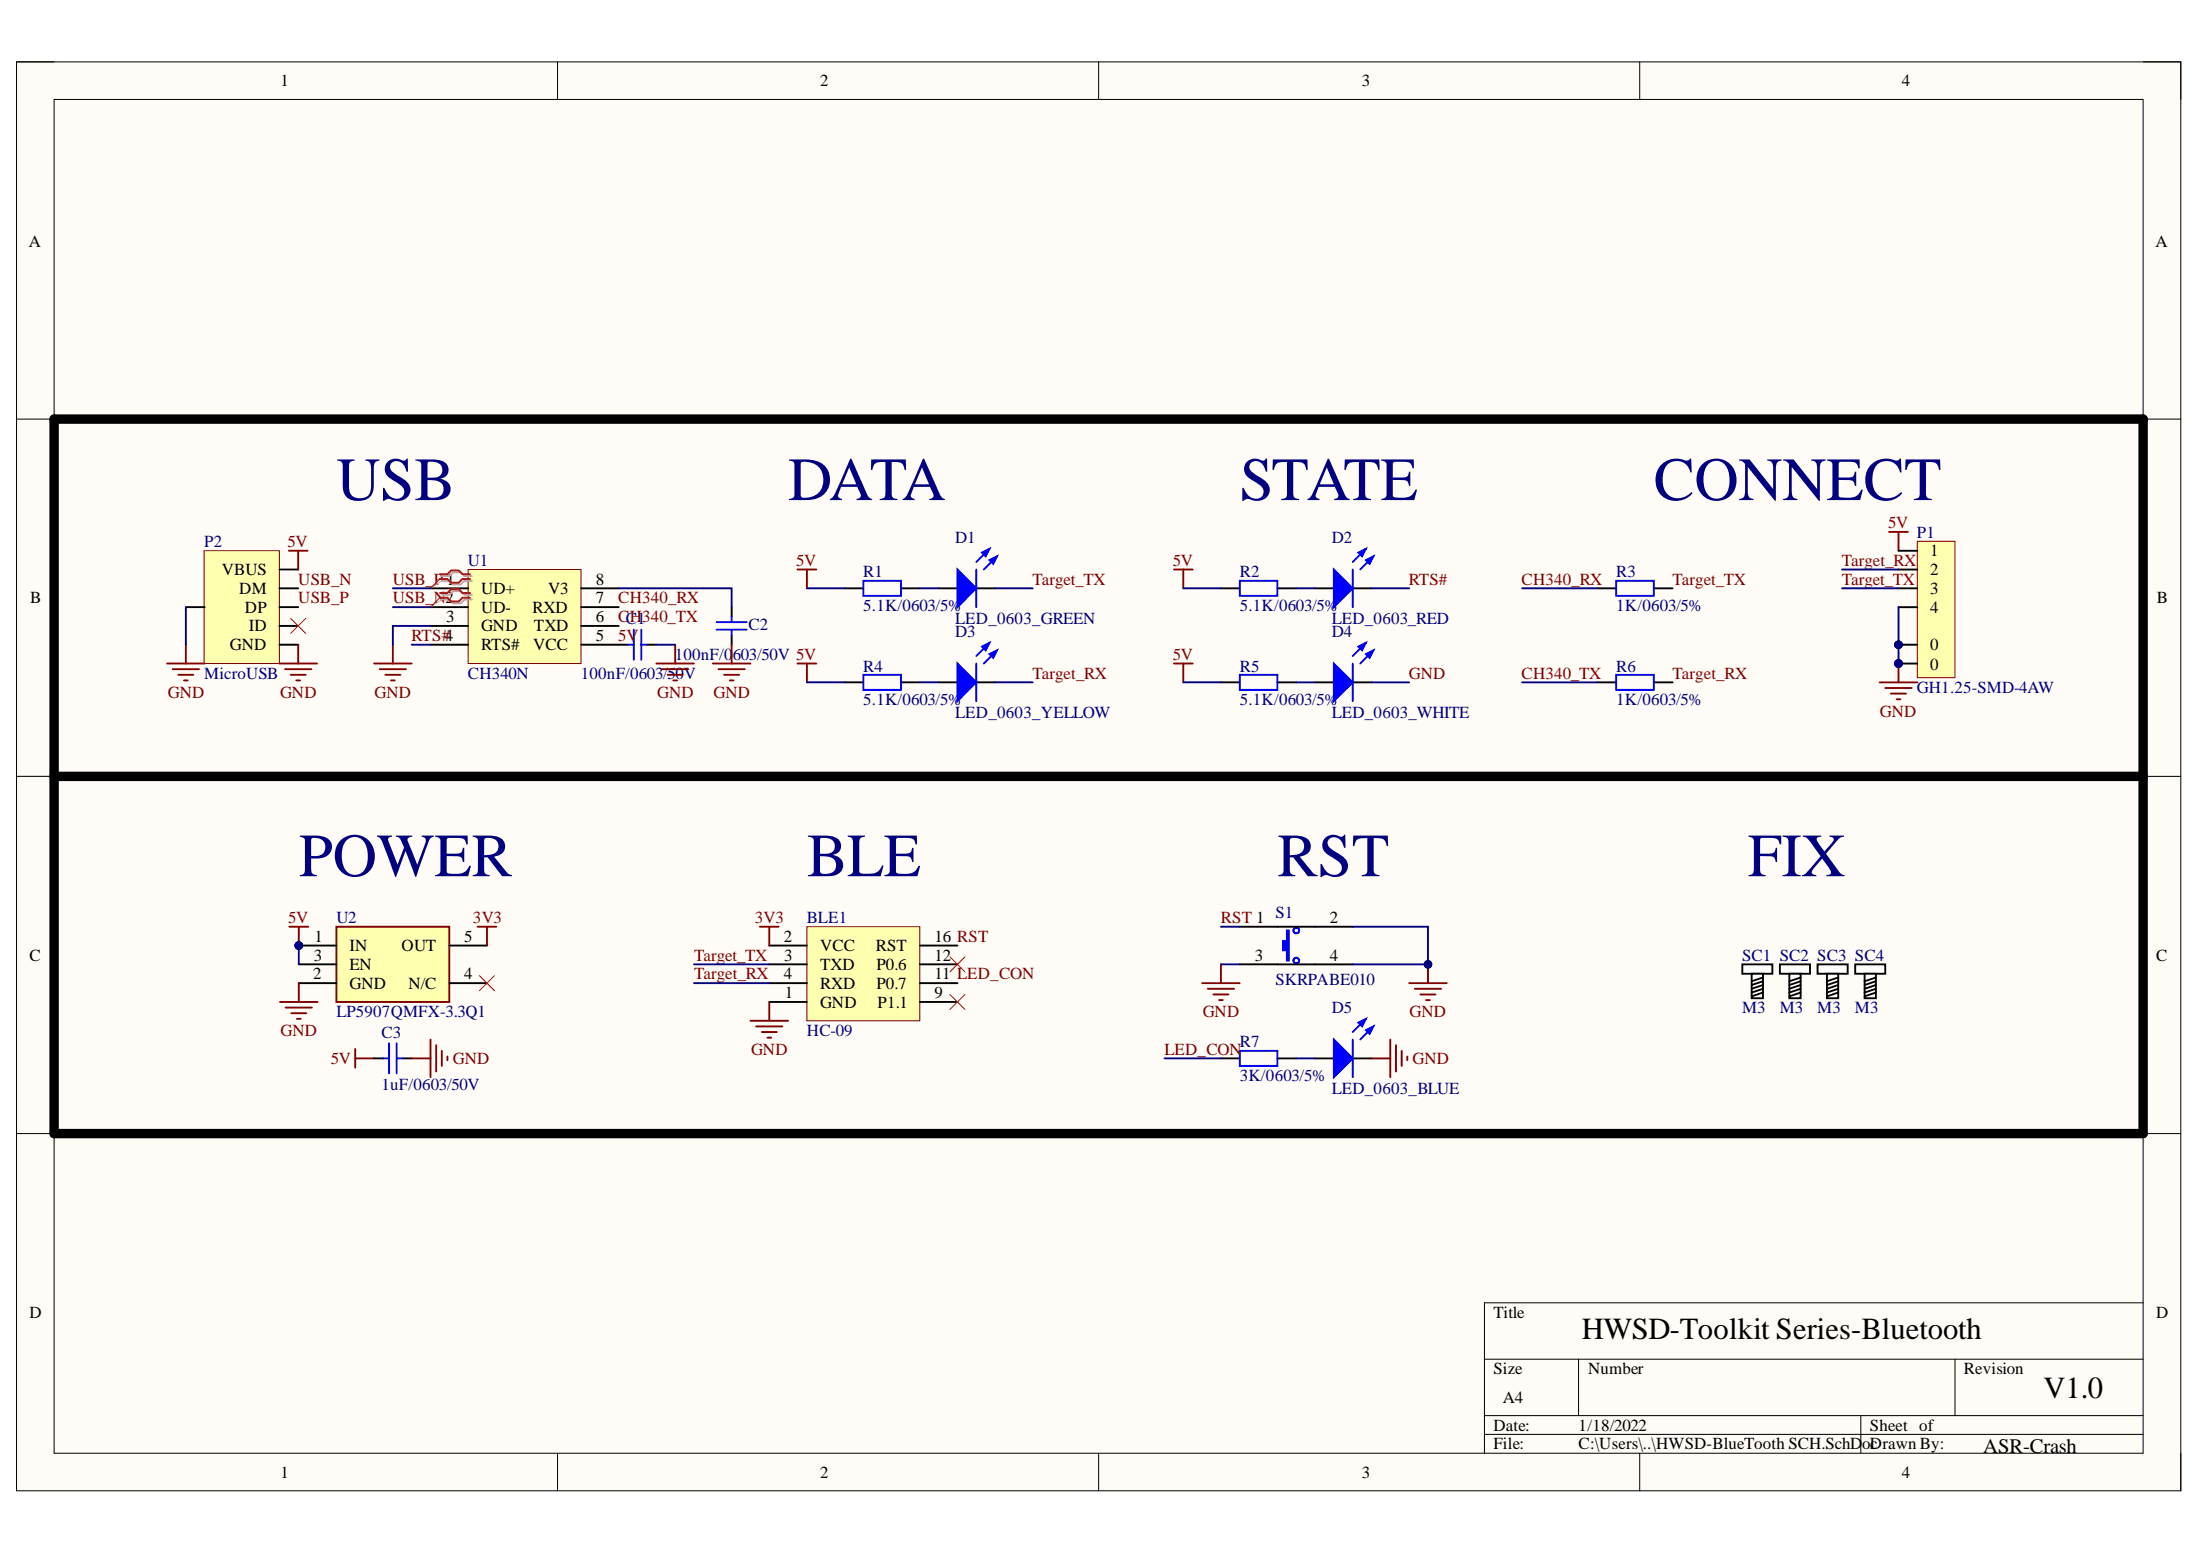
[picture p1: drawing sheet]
<svg xmlns="http://www.w3.org/2000/svg" width="297mm" height="210mm" viewBox="0 0 297 210" stroke-linecap="round" stroke-linejoin="round" font-family="sans-serif">
<path d="M2.2 8.4h292.2v192.8h-292.2z" fill-rule="evenodd" fill="#fffcf8"/>
<path d="M2.2 8.4h292.2v192.8h-292.2z" fill="none" stroke="#000" stroke-width=".14"/>
<path d="M7.3 13.4h282.1v182.8h-282.1z" fill-rule="evenodd" fill="#fffcf8"/>
<g fill="none" stroke="#000" stroke-width=".14">
<path d="M2.2 8.3h5.1M7.3 13.4h282.1v182.8h-282.1zM75.3 8.3v5.1M148.3 8.3v5.1M221.4 8.4v5M289.4 8.4h5v5M2.2 56.6h5.1M289.4 56.6h5M2.2 104.8h5.1M289.4 104.8h5M2.2 153h5.1M289.4 153h5"/>
<path d="M289.4 175.9h-89v20.3M75.3 196.2v5M148.3 196.2v5M200.4 183.5h89M200.4 191.1h89M200.4 193.6h89M213.1 183.5v7.6M221.4 196.2v5M251.2 191.1v5.1M264 183.5v7.6M294.4 196.2v5"/>
</g>
<path d="M235.2 130.2h4.1v1.2h-4.1z" fill-rule="evenodd" fill="#fff"/>
<path d="M235.2 130.2h4.1v1.2h-4.1z" fill="none" stroke="#000" stroke-width=".25"/>
<path d="M236.5 131.4h1.5v3.3h-1.5z" fill-rule="evenodd" fill="#fff"/>
<path d="M236.5 131.4h1.5v3.3h-1.5zM238 132l-1.5 .5M238 132.5l-1.5 .5M238 133l-1.5 .5M238 133.5l-1.5 .5M238 134l-1.5 .5" fill="none" stroke="#000" stroke-width=".25"/>
<path d="M240.3 130.2h4.1v1.2h-4.1z" fill-rule="evenodd" fill="#fff"/>
<path d="M240.3 130.2h4.1v1.2h-4.1z" fill="none" stroke="#000" stroke-width=".25"/>
<path d="M241.6 131.4h1.5v3.3h-1.5z" fill-rule="evenodd" fill="#fff"/>
<path d="M241.6 131.4h1.5v3.3h-1.5zM243.1 132l-1.5 .5M243.1 132.5l-1.5 .5M243.1 133l-1.5 .5M243.1 133.5l-1.5 .5M243.1 134l-1.5 .5" fill="none" stroke="#000" stroke-width=".25"/>
<path d="M245.4 130.2h4.1v1.2h-4.1z" fill-rule="evenodd" fill="#fff"/>
<path d="M245.4 130.2h4.1v1.2h-4.1z" fill="none" stroke="#000" stroke-width=".25"/>
<path d="M246.7 131.4h1.5v3.3h-1.5z" fill-rule="evenodd" fill="#fff"/>
<path d="M246.7 131.4h1.5v3.3h-1.5zM248.2 132l-1.5 .5M248.2 132.5l-1.5 .5M248.2 133l-1.5 .5M248.2 133.5l-1.5 .5M248.2 134l-1.5 .5" fill="none" stroke="#000" stroke-width=".25"/>
<path d="M250.5 130.2h4v1.2h-4z" fill-rule="evenodd" fill="#fff"/>
<path d="M250.5 130.2h4v1.2h-4z" fill="none" stroke="#000" stroke-width=".25"/>
<path d="M251.8 131.4h1.5v3.3h-1.5z" fill-rule="evenodd" fill="#fff"/>
<path d="M251.8 131.4h1.5v3.3h-1.5zM253.3 132l-1.5 .5M253.3 132.5l-1.5 .5M253.3 133l-1.5 .5M253.3 133.5l-1.5 .5M253.3 134l-1.5 .5" fill="none" stroke="#000" stroke-width=".25"/>
<path d="M63.2 76.9h15.3v12.7h-15.3z" fill-rule="evenodd" fill="#ffffb0"/>
<path d="M63.2 76.9h15.3v12.7h-15.3z" fill="none" stroke="#800000" stroke-width=".14"/>
<path d="M58.1 79.4h5.1M78.5 79.4h5M58.1 82h5.1M58.1 84.5h5.1M58.1 87h5.1M78.5 82h5M78.5 84.5h5M78.5 87h5" fill="none" stroke="#000" stroke-width=".25"/>
<path d="M27.6 74.3h10.1v15.3h-10.1z" fill-rule="evenodd" fill="#ffffb0"/>
<path d="M27.6 74.3h10.1v15.3h-10.1z" fill="none" stroke="#800000" stroke-width=".14"/>
<path d="M37.7 76.9h2.6M37.7 79.4h2.6M215.7 79.4h2.5M223.3 79.4h2.5M25.1 82h2.5M37.7 82h2.6M37.7 84.5h2.6M37.7 87h2.6M83.5 87h1.3M87.4 87h1.2M215.7 92.1h2.5M223.3 92.1h2.5" fill="none" stroke="#000" stroke-width=".25"/>
<g fill="none" stroke="#800000" stroke-width=".25">
<path d="M39 74.3h2.5M40.3 74.3v2.6M255.1 71.8h2.5M256.3 71.8v2.5M22.6 89.6h5M23.3 90.3h3.6M24.1 91.1h2M24.8 91.8h.5M25.1 87v2.6M37.7 89.6h5.1M38.5 90.3h3.5M39.2 91.1h2.1"/>
<path d="M40 91.8h.5M40.3 87v2.6M50.5 89.6h5.1M51.3 90.3h3.5M52 91.1h2.1M52.8 91.8h.5M53 87v2.6M253.8 92.1h5.1M254.5 92.9h3.6M255.3 93.6h2M256.1 94.4h.5M256.3 89.6v2.5"/>
</g>
<path d="M59.4 78.1l-1.3 1.3M39.2 83.5l2.1 2M41.3 83.5l-2.1 2M59.4 80.7l-1.3 1.3" fill="none" stroke="#f00" stroke-width=".14"/>
<path d="M218.2 78.4h5.1v2h-5.1zM84.8 87h.8M85.6 85v4.1M86.6 85v4.1M86.6 87h.8M218.2 91.1h5.1v2h-5.1z" fill="none" stroke="#00f" stroke-width=".25"/>
<path d="M59.7 77.8h1l.5-.5h1l.5 .5h1M59.7 78.4h1l.5 .5h1l.5-.5h1M59.7 80.3h1l.5-.5h1l.5 .5h1M59.7 80.9h1l.5 .5h1l.5-.5h1" fill="none" stroke="#d0a19e" stroke-width=".25"/>
<path d="M59.7 78.4l-1.6 1M59.7 80.9l-1.6 1.1" fill="none" stroke="#d0a19e" stroke-width=".14"/>
<path d="M59.4 77.5h1l.5-.5h1l.5 .5h1.1M59.4 78.1h1l.5 .6h1l.5-.6h1.1M59.4 80h1l.5-.5h1l.5 .5h1.1M59.4 80.7h1l.5 .5h1l.5-.5h1.1" fill="none" stroke="#f00" stroke-width=".25"/>
<circle cx="256.3" cy="89.6" r=".51" fill="#000080"/>
<circle cx="256.3" cy="89.6" r=".51" fill="none" stroke="#000080" stroke-width=".14"/>
<path d="M158.5 76.9h2.5M159.8 76.9v2.5M88.6 89.6h5.1M89.4 90.3h3.5M90.1 91.1h2.1M90.9 91.8h.5M91.2 87v2.6" fill="none" stroke="#800000" stroke-width=".25"/>
<path d="M164.8 79.4h2.6M172.5 79.4h2.5M177.6 79.4h2.5M182.6 79.4h2.6" fill="none" stroke="#000" stroke-width=".25"/>
<path d="M167.4 78.4h5.1v2h-5.1z" fill="none" stroke="#00f" stroke-width=".25"/>
<path d="M180.1 76.9l2.5 2.5-2.5 2.6z" fill="#00f"/>
<path d="M180.1 76.9l2.5 2.5-2.5 2.6zM184.4 74.1l-1.8 1.8M185.4 75.1l-1.7 1.8" fill="none" stroke="#00f" stroke-width=".25"/>
<path d="M184.4 75.6l1-.5-.5 1z" fill="#00f"/>
<path d="M184.4 75.6l1-.5-.5 1z" fill="none" stroke="#00f" stroke-width=".25"/>
<path d="M183.4 74.6l1-.5-.5 1z" fill="#00f"/>
<path d="M182.6 76.9v5.1M183.4 74.6l1-.5-.5 1zM167.4 91.1h5.1v2h-5.1z" fill="none" stroke="#00f" stroke-width=".25"/>
<path d="M158.5 89.6h2.5M159.8 89.6v2.5" fill="none" stroke="#800000" stroke-width=".25"/>
<path d="M164.8 92.1h2.6M172.5 92.1h2.5M177.6 92.1h2.5M182.6 92.1h2.6" fill="none" stroke="#000" stroke-width=".25"/>
<path d="M180.1 89.6l2.5 2.5-2.5 2.5z" fill="#00f"/>
<path d="M180.1 89.6l2.5 2.5-2.5 2.5zM184.4 86.8l-1.8 1.7M185.4 87.8l-1.7 1.8" fill="none" stroke="#00f" stroke-width=".25"/>
<path d="M184.4 88.3l1-.5-.5 1z" fill="#00f"/>
<path d="M184.4 88.3l1-.5-.5 1z" fill="none" stroke="#00f" stroke-width=".25"/>
<path d="M183.4 87.3l1-.5-.5 1z" fill="#00f"/>
<path d="M116.6 78.4h5.1v2h-5.1zM96.7 85h4.1M96.7 84h4.1M98.8 83.2v.8M98.8 85v.8M182.6 89.6v5M183.4 87.3l1-.5-.5 1z" fill="none" stroke="#00f" stroke-width=".25"/>
<path d="M114 79.4h2.6M121.7 79.4h2.5M126.7 79.4h2.6M131.8 79.4h2.6M98.8 82v1.2M98.8 85.8v1.2" fill="none" stroke="#000" stroke-width=".25"/>
<path d="M107.7 76.9h2.5M108.9 76.9v2.5M96.2 89.6h5.1M97 90.3h3.6M97.8 91.1h2M98.5 91.8h.5M98.8 87v2.6" fill="none" stroke="#800000" stroke-width=".25"/>
<path d="M129.3 76.9l2.5 2.5-2.5 2.6z" fill="#00f"/>
<path d="M129.3 76.9l2.5 2.5-2.5 2.6zM133.6 74.1l-1.8 1.8M134.6 75.1l-1.8 1.8" fill="none" stroke="#00f" stroke-width=".25"/>
<path d="M133.6 75.6l1-.5-.5 1z" fill="#00f"/>
<path d="M133.6 75.6l1-.5-.5 1z" fill="none" stroke="#00f" stroke-width=".25"/>
<path d="M132.6 74.6l1-.5-.5 1z" fill="#00f"/>
<path d="M131.8 76.9v5.1M132.6 74.6l1-.5-.5 1zM116.6 91.1h5.1v2h-5.1z" fill="none" stroke="#00f" stroke-width=".25"/>
<path d="M107.7 89.6h2.5M108.9 89.6v2.5" fill="none" stroke="#800000" stroke-width=".25"/>
<path d="M114 92.1h2.6M121.7 92.1h2.5M126.7 92.1h2.6M131.8 92.1h2.6" fill="none" stroke="#000" stroke-width=".25"/>
<path d="M129.3 89.6l2.5 2.5-2.5 2.5z" fill="#00f"/>
<path d="M129.3 89.6l2.5 2.5-2.5 2.5zM133.6 86.8l-1.8 1.7M134.6 87.8l-1.8 1.8" fill="none" stroke="#00f" stroke-width=".25"/>
<path d="M133.6 88.3l1-.5-.5 1z" fill="#00f"/>
<path d="M133.6 88.3l1-.5-.5 1z" fill="none" stroke="#00f" stroke-width=".25"/>
<path d="M132.6 87.3l1-.5-.5 1z" fill="#00f"/>
<path d="M131.8 89.6v5M132.6 87.3l1-.5-.5 1z" fill="none" stroke="#00f" stroke-width=".25"/>
<path d="M7.3 56.6h282.1v96.4h-282.1zM7.3 104.8h282.1" fill="none" stroke="#000" stroke-width="1.3"/>
<path d="M108.9 125.1h15.3v12.7h-15.3z" fill-rule="evenodd" fill="#ffffb0"/>
<path d="M108.9 125.1h15.3v12.7h-15.3z" fill="none" stroke="#800000" stroke-width=".14"/>
<path d="M103.9 135.3h5M103.9 127.6h5M103.9 130.2h5M103.9 132.7h5M124.2 135.3h5.1M124.2 127.6h5.1M124.2 130.2h5.1M124.2 132.7h5.1" fill="none" stroke="#000" stroke-width=".25"/>
<circle cx="40.3" cy="127.6" r=".51" fill="#000080"/>
<circle cx="40.3" cy="127.6" r=".51" fill="none" stroke="#000080" stroke-width=".14"/>
<path d="M45.4 125.1h15.3v10.2h-15.3z" fill-rule="evenodd" fill="#ffffb0"/>
<path d="M45.4 125.1h15.3v10.2h-15.3z" fill="none" stroke="#800000" stroke-width=".25"/>
<path d="M40.3 127.6h5.1" fill="none" stroke="#000" stroke-width=".25"/>
<circle cx="40.3" cy="127.6" r=".51" fill="#000080"/>
<circle cx="40.3" cy="127.6" r=".51" fill="none" stroke="#000080" stroke-width=".14"/>
<path d="M40.3 132.7h5.1M40.3 130.2h5.1M60.7 132.7h5.1M60.7 127.6h5.1" fill="none" stroke="#000" stroke-width=".25"/>
<path d="M39.1 125.1h2.5M40.3 125.1v2.5" fill="none" stroke="#800000" stroke-width=".25"/>
<circle cx="40.3" cy="127.6" r=".51" fill="#000080"/>
<circle cx="40.3" cy="127.6" r=".51" fill="none" stroke="#000080" stroke-width=".14"/>
<g fill="none" stroke="#800000" stroke-width=".25">
<path d="M37.8 135.3h5.1M38.6 136h3.5M39.3 136.8h2.1M40.1 137.5h.5M40.3 132.7v2.6M64.5 125.1h2.5M65.8 125.1v2.5M101.3 137.8h5.1M102.1 138.6h3.5M102.6 125.1h2.5M102.9 139.3h2M103.9 125.1v2.5"/>
<path d="M103.9 135.3v2.5M48 141.6v2.5M48 142.9h2.5M55.6 142.9h2.5M58.1 140.3v5.1M58.9 141.1v3.5M59.7 141.9v2M60.4 142.6v.5M103.6 140.1h.5"/>
</g>
<path d="M64.7 131.7l2.1 2M66.8 131.7l-2.1 2M128.3 129.2l2 2M130.3 129.2l-2 2" fill="none" stroke="#f00" stroke-width=".14"/>
<path d="M50.5 142.9h1.3M54.3 142.9h1.3M164.8 142.9h2.6M172.5 142.9h2.5M177.6 142.9h2.5M182.6 142.9h2.6" fill="none" stroke="#000" stroke-width=".25"/>
<path d="M51.8 142.9h.7M52.5 140.8v4.1M53.6 140.8v4.1M53.6 142.9h.7M167.4 141.9h5.1v2h-5.1z" fill="none" stroke="#00f" stroke-width=".25"/>
<path d="M180.1 140.3l2.5 2.6-2.5 2.5z" fill="#00f"/>
<path d="M184.4 137.5l-1.8 1.8M185.4 138.6l-1.7 1.7M180.1 140.3l2.5 2.6-2.5 2.5z" fill="none" stroke="#00f" stroke-width=".25"/>
<path d="M184.4 139.1l1-.5-.5 1z" fill="#00f"/>
<path d="M184.4 139.1l1-.5-.5 1z" fill="none" stroke="#00f" stroke-width=".25"/>
<path d="M183.4 138l1-.5-.5 1.1z" fill="#00f"/>
<g fill="none" stroke="#00f" stroke-width=".25">
<path d="M183.4 138l1-.5-.5 1.1zM182.6 140.3v5.1"/>
<circle cx="175" cy="129.7" r=".38"/>
<circle cx="175" cy="125.6" r=".38"/>
</g>
<path d="M185.2 142.9h2.5M187.7 140.3v5.1M188.5 141.1v3.5M189.2 141.9v2M190 142.6v.5" fill="none" stroke="#800000" stroke-width=".25"/>
<path d="M128.3 134.2l2 2.1M130.3 134.2l-2 2.1" fill="none" stroke="#f00" stroke-width=".14"/>
<path d="M167.4 125.1h5.1M167.4 130.2h5.1M177.6 125.1h5M177.6 130.2h5" fill="none" stroke="#000" stroke-width=".25"/>
<path d="M173.8 125.6h.2v4.1h-.2v-1.4h-.6v-1.3h.6z" fill-rule="evenodd" fill="#00f"/>
<path d="M173.8 125.6h.2v4.1h-.2v-1.4h-.6v-1.3h.6z" fill="none" stroke="#00f" stroke-width=".25"/>
<path d="M172.5 125.1h5.1M172.5 130.2h5.1" fill="none" stroke="#000" stroke-width=".25"/>
<path d="M190.3 132.7h5M191 133.5h3.6M191.8 134.2h2M192.5 135h.6M192.8 130.2v2.5" fill="none" stroke="#800000" stroke-width=".25"/>
<circle cx="192.8" cy="130.2" r=".51" fill="#000080"/>
<circle cx="192.8" cy="130.2" r=".51" fill="none" stroke="#000080" stroke-width=".14"/>
<circle cx="256.3" cy="89.6" r=".51" fill="#000080"/>
<circle cx="256.3" cy="89.6" r=".51" fill="none" stroke="#000080" stroke-width=".14"/>
<circle cx="256.3" cy="87" r=".51" fill="#000080"/>
<circle cx="256.3" cy="87" r=".51" fill="none" stroke="#000080" stroke-width=".14"/>
<path d="M258.9 73.1h5.1v18.4h-5.1z" fill-rule="evenodd" fill="#ffffb0"/>
<path d="M258.9 73.1h5.1v18.4h-5.1z" fill="none" stroke="#800000" stroke-width=".14"/>
<path d="M256.3 74.3h2.6M256.3 76.9h2.6M256.3 79.4h2.6M256.3 82h2.6M256.3 89.6h2.6" fill="none" stroke="#000" stroke-width=".25"/>
<circle cx="256.3" cy="89.6" r=".51" fill="#000080"/>
<circle cx="256.3" cy="89.6" r=".51" fill="none" stroke="#000080" stroke-width=".14"/>
<path d="M256.3 87h2.6" fill="none" stroke="#000" stroke-width=".25"/>
<circle cx="256.3" cy="87" r=".51" fill="#000080"/>
<circle cx="256.3" cy="87" r=".51" fill="none" stroke="#000080" stroke-width=".14"/>
<path d="M162.3 132.7h5.1M163.1 133.5h3.5M163.8 134.2h2.1M164.6 135h.5M164.8 130.2v2.5" fill="none" stroke="#800000" stroke-width=".25"/>
<path d="M53 79.4h5.1M159.8 79.4h5M175 79.4h2.6M185.2 79.4h5.1M205.5 79.4h10.2M248.7 79.4h7.6M248.7 76.9h7.6M25.1 82v5M53 82h5.1M58.1 84.5h-5.1v2.5M205.5 92.1h10.2M256.3 82v7.6" fill="none" stroke="#000080" stroke-width=".25"/>
<circle cx="256.3" cy="89.6" r=".51" fill="#000080"/>
<circle cx="256.3" cy="89.6" r=".51" fill="none" stroke="#000080" stroke-width=".14"/>
<circle cx="256.3" cy="87" r=".51" fill="#000080"/>
<circle cx="256.3" cy="87" r=".51" fill="none" stroke="#000080" stroke-width=".14"/>
<g fill="none" stroke="#000080" stroke-width=".25">
<path d="M83.5 79.4h15.3v2.6M108.9 79.4h5.1M124.2 79.4h2.5M134.4 79.4h5M55.6 87h2.5M88.6 87h2.6M108.9 92.1h5.1M124.2 92.1h2.5M134.4 92.1h5M159.8 92.1h5M175 92.1h2.6M185.2 92.1h5.1"/>
<path d="M40.3 127.6v2.6"/>
</g>
<circle cx="40.3" cy="127.6" r=".51" fill="#000080"/>
<circle cx="40.3" cy="127.6" r=".51" fill="none" stroke="#000080" stroke-width=".14"/>
<path d="M93.7 132.7h10.2M93.7 130.2h10.2M164.8 125.1h2.6M182.6 125.1h10.2v5.1h-10.2M157.2 142.9h7.6M175 142.9h2.6" fill="none" stroke="#000080" stroke-width=".25"/>
<circle cx="192.8" cy="130.2" r=".51" fill="#000080"/>
<circle cx="192.8" cy="130.2" r=".51" fill="none" stroke="#000080" stroke-width=".14"/>
<path d="M164.8 130.2h2.6" fill="none" stroke="#000080" stroke-width=".25"/>
<g font-size="8.3" fill="#000080">
<text x="45.4" y="67.5">USB</text>
<text x="106.4" y="67.5">DATA</text>
<text x="167.4" y="67.5">STATE</text>
<text x="223.3" y="67.5">CONNECT</text>
<text x="40.3" y="118.3">POWER</text>
<text x="108.9" y="118.3">BLE</text>
<text x="172.5" y="118.3">RST</text>
<text x="236" y="118.3">FIX</text>
</g>
<g font-size="4.1">
<text x="213.6" y="180.8">HWSD-Toolkit Series-Bluetooth</text>
<text x="275.9" y="188.6">V1.0</text>
</g>
<text font-size="2.8" x="267.8" y="196.1">ASR-Crash</text>
<g font-size="2.3">
<text x="37.9" y="11.7">1</text>
<text x="110.7" y="11.7">2</text>
<text x="183.9" y="11.7">3</text>
<text x="256.8" y="11.7">4</text>
<text x="3.9" y="33.3">A</text>
<text x="291" y="33.3">A</text>
<text x="29.9" y="77.6">VBUS</text>
<text x="260.6" y="75.1">1</text>
<text x="260.6" y="77.6">2</text>
<text x="4.1" y="81.4">B</text>
<text x="32.3" y="80.2">DM</text>
<text x="33.1" y="82.7">DP</text>
<text x="60.2" y="84">3</text>
<text x="65" y="80.2">UD+</text>
<text x="65" y="82.7">UD-</text>
<text x="71.9" y="82.7">RXD</text>
<text x="74" y="80.2">V3</text>
<text x="80.4" y="84">6</text>
<text x="80.4" y="81.4">7</text>
<text x="80.4" y="78.9">8</text>
<text x="260.6" y="80.2">3</text>
<text x="260.6" y="82.7">4</text>
<text x="291.2" y="81.4">B</text>
<text x="31" y="87.8">GND</text>
<text x="33.6" y="85.2">ID</text>
<text x="65" y="85.2">GND</text>
<text x="65" y="87.8">RTS#</text>
<text x="72" y="87.8">VCC</text>
<text x="72.1" y="85.2">TXD</text>
<text x="80.4" y="86.5">5</text>
<text x="260.6" y="87.8">0</text>
<text x="260.6" y="90.4">0</text>
<text x="179.6" y="124.6">2</text>
<text x="4" y="129.7">C</text>
<text x="42.4" y="129.7">3</text>
<text x="42.5" y="127.1">1</text>
<text x="47.2" y="128.4">IN</text>
<text x="47.2" y="130.9">EN</text>
<text x="54.2" y="128.4">OUT</text>
<text x="62.7" y="127.1">5</text>
<text x="105.8" y="127.1">2</text>
<text x="105.9" y="129.7">3</text>
<text x="110.7" y="128.4">VCC</text>
<text x="110.7" y="130.9">TXD</text>
<text x="118.2" y="128.4">RST</text>
<text x="118.3" y="130.9">P0.6</text>
<text x="126.2" y="129.7">12</text>
<text x="126.2" y="127.1">16 RST</text>
<text x="169.4" y="129.7">3</text>
<text x="179.6" y="129.7">4</text>
<text x="291.1" y="129.7">C</text>
<text x="42.3" y="132.2">2</text>
<text x="47.2" y="133.5">GND</text>
<text x="55.1" y="133.5">N/C</text>
<text x="62.7" y="132.2">4</text>
<text x="105.8" y="132.2">4</text>
<text x="106" y="134.7">1</text>
<text x="110.7" y="136">GND</text>
<text x="110.7" y="133.5">RXD</text>
<text x="118.3" y="133.5">P0.7</text>
<text x="118.5" y="136">P1.1</text>
<text x="126.2" y="134.7">9</text>
<text x="126.2" y="132.2">11 LED_CON</text>
<text x="4" y="177.9">D</text>
<text x="201.6" y="177.9">Title</text>
<text x="291.1" y="177.9">D</text>
<text x="201.6" y="185.5">Size</text>
<text x="214.4" y="185.5">Number</text>
<text x="265.2" y="185.5">Revision</text>
<text x="202.9" y="189.3">A4</text>
<text x="201.6" y="193.1">Date:</text>
<text x="201.6" y="195.7">File:</text>
<text x="213.1" y="193.1">1/18/2022</text>
<text x="213.1" y="195.7">C:\Users\..\HWSD-BlueTooth SCH.SchD</text>
<text x="251.4" y="195.7">oDrawn By:</text>
<text x="252.5" y="193.1">Sheet of</text>
<text x="252.5" y="195.7">c</text>
<text x="37.9" y="199.5">1</text>
<text x="110.7" y="199.5">2</text>
<text x="183.9" y="199.5">3</text>
<text x="256.8" y="199.5">4</text>
</g>
<g font-size="2.3" fill="#800000">
<text x="254.9" y="71.3">5V</text>
<text x="38.8" y="73.8">5V</text>
<text x="107.5" y="76.4">5V</text>
<text x="158.3" y="76.4">5V</text>
<text x="248.7" y="76.4">Target_RX</text>
<text x="40.3" y="78.9">USB_N</text>
<text x="40.3" y="81.4">USB_P</text>
<text x="53" y="81.4">USB_N2</text>
<text x="53" y="78.9">USB_P 1</text>
<text x="83.5" y="81.4">CH340_RX</text>
<text x="83.5" y="84">CH340_TX</text>
<text x="139.4" y="78.9">Target_TX</text>
<text x="190.2" y="78.9">RTS#</text>
<text x="205.4" y="78.9">CH340_RX</text>
<text x="225.8" y="78.9">Target_TX</text>
<text x="248.7" y="78.9">Target_TX</text>
<text x="55.6" y="86.5">RTS#4</text>
<text x="83.5" y="86.5">5V</text>
<text x="158.3" y="89.1">5V</text>
<text x="22.7" y="94.2">GND</text>
<text x="37.8" y="94.2">GND</text>
<text x="50.6" y="94.2">GND</text>
<text x="88.7" y="94.2">GND</text>
<text x="96.3" y="94.2">GND</text>
<text x="139.4" y="91.7">Target_RX</text>
<text x="190.2" y="91.7">GND</text>
<text x="205.4" y="91.7">CH340_TX</text>
<text x="225.8" y="91.7">Target_RX</text>
<text x="253.8" y="96.7">GND</text>
<text x="38.9" y="124.6">5V</text>
<text x="63.9" y="124.6">3V3</text>
<text x="101.9" y="124.6">3V3</text>
<text x="164.8" y="124.6">RST 1</text>
<text x="93.7" y="129.7">Target_TX</text>
<text x="93.7" y="132.2">Target_RX</text>
<text x="162.4" y="137.3">GND</text>
<text x="190.3" y="137.3">GND</text>
<text x="37.9" y="139.8">GND</text>
<text x="44.7" y="143.6">5V</text>
<text x="61.2" y="143.6">GND</text>
<text x="101.4" y="142.4">GND</text>
<text x="157.2" y="142.4">LED_CON</text>
<text x="190.7" y="143.6">GND</text>
</g>
<g font-size="2.3" fill="#000080">
<text x="27.6" y="73.8">P2</text>
<text x="63.2" y="76.4">U1</text>
<text x="116.6" y="77.9">R1</text>
<text x="129" y="73.3">D1</text>
<text x="167.4" y="77.9">R2</text>
<text x="179.8" y="73.3">D2</text>
<text x="218.2" y="77.9">R3</text>
<text x="258.8" y="72.6">P1</text>
<text x="116.6" y="82.5">5.1K/0603/5%</text>
<text x="167.4" y="82.5">5.1K/0603/5%</text>
<text x="218.2" y="82.5">1K/0603/5%</text>
<text x="84.5" y="84.2">C1</text>
<text x="91.1" y="89.1">100nF/0</text>
<text x="98.9" y="89.1">603/50V 5V</text>
<text x="101.1" y="85">C2</text>
<text x="129" y="84.2">LED_0603_GREEN</text>
<text x="129" y="86">D3</text>
<text x="179.8" y="84.2">LED_0603_RED</text>
<text x="179.8" y="86">D4</text>
<text x="27.6" y="91.7">MicroUSB</text>
<text x="63.2" y="91.7">CH340N</text>
<text x="78.4" y="91.7">100nF/0603/50V</text>
<text x="116.6" y="95.2">5.1K/0603/5%</text>
<text x="116.6" y="90.7">R4</text>
<text x="167.4" y="95.2">5.1K/0603/5%</text>
<text x="167.4" y="90.7">R5</text>
<text x="218.2" y="95.2">1K/0603/5%</text>
<text x="218.2" y="90.7">R6</text>
<text x="258.8" y="93.5">GH1.25-SMD-4AW</text>
<text x="129" y="97">LED_0603_YELLOW</text>
<text x="179.8" y="97">LED_0603_WHITE</text>
<text x="45.4" y="124.6">U2</text>
<text x="108.9" y="124.6">BLE1</text>
<text x="172.2" y="123.9">S1</text>
<text x="235.2" y="129.7">SC1 SC2 SC3 SC4</text>
<text x="45.4" y="137.3">LP5907QMFX-3.3Q1</text>
<text x="172.2" y="133">SKRPABE010</text>
<text x="179.8" y="136.8">D5</text>
<text x="235.2" y="136.8">M3</text>
<text x="240.3" y="136.8">M3</text>
<text x="245.4" y="136.8">M3</text>
<text x="250.4" y="136.8">M3</text>
<text x="51.5" y="140.1">C3</text>
<text x="108.9" y="139.8">HC-09</text>
<text x="167.4" y="141.3">R7</text>
<text x="51.5" y="147.2">1uF/0603/50V</text>
<text x="167.4" y="145.9">3K/0603/5%</text>
<text x="179.8" y="147.7">LED_0603_BLUE</text>
</g>
</svg>
